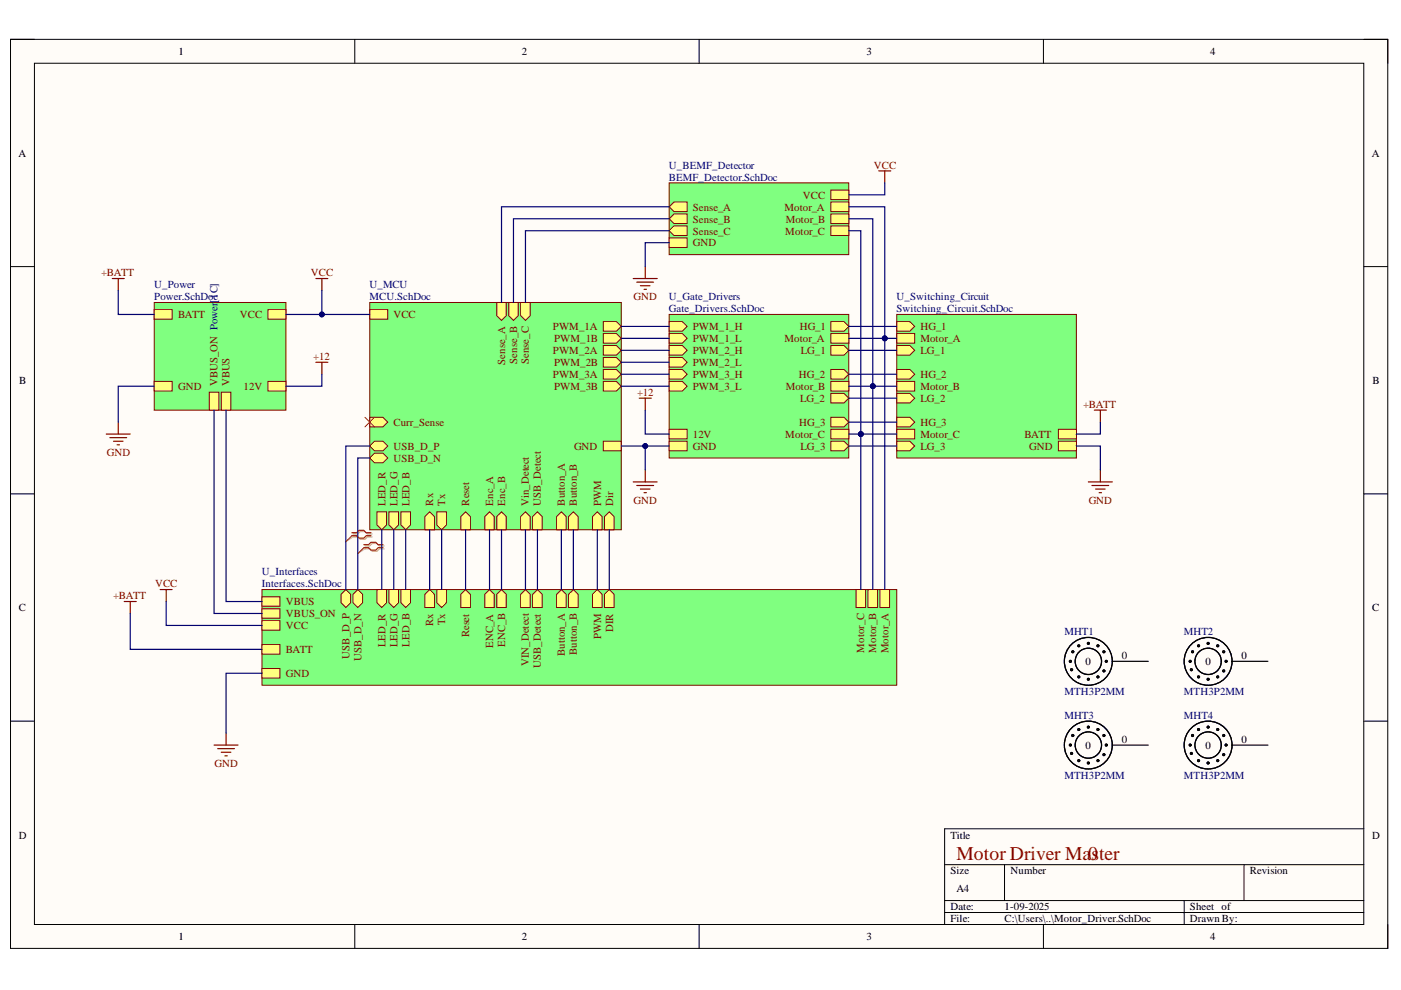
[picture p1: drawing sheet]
<svg xmlns="http://www.w3.org/2000/svg" width="297mm" height="210mm" viewBox="0 0 297 210" stroke-linecap="round" stroke-linejoin="round" font-family="sans-serif">
<path d="M2.2 8.3h292v192.8h-292z" fill-rule="evenodd" fill="#fffcf8"/>
<path d="M2.2 8.3h292v192.8h-292z" fill="none" stroke="#000" stroke-width=".21"/>
<path d="M7.3 13.4h281.9v182.6h-281.9z" fill-rule="evenodd" fill="#fffcf8"/>
<g fill="none" stroke="#000" stroke-width=".21">
<path d="M2.2 8.3h5.1M7.3 13.4h281.9v182.6h-281.9zM75.2 8.3v5.1M148.2 8.3v5.1M221.2 8.3v5.1M289.2 8.3h5v5.1M2.2 56.5h5.1M289.2 56.5h5M2.2 104.7h5.1M289.2 104.7h5M2.2 152.9h5.1M289.2 152.9h5"/>
<path d="M289.2 175.7h-88.9v20.3M75.2 196v5.1M148.2 196v5.1M200.3 183.3h88.9M200.3 190.9h88.9M200.3 193.5h88.9M213 183.3v7.6M221.2 196v5.1M251.1 190.9v5.1M263.8 183.3v7.6M294.2 196v5.1"/>
</g>
<path d="M32.7 64.1h27.9v22.9h-27.9z" fill-rule="evenodd" fill="#80ff80"/>
<path d="M32.7 64.1h27.9v22.9h-27.9z" fill="none" stroke="#800000" stroke-width=".21"/>
<path d="M32.7 65.7h3.8v2h-3.8z" fill-rule="evenodd" fill="#ffff80"/>
<path d="M32.7 65.7h3.8v2h-3.8z" fill="none" stroke="#800000" stroke-width=".21"/>
<path d="M46.9 83.2h2v3.8h-2z" fill-rule="evenodd" fill="#ffff80"/>
<path d="M46.9 83.2h2v3.8h-2z" fill="none" stroke="#800000" stroke-width=".21"/>
<path d="M56.8 80.9h3.8v2h-3.8z" fill-rule="evenodd" fill="#ffff80"/>
<path d="M56.8 80.9h3.8v2h-3.8z" fill="none" stroke="#800000" stroke-width=".21"/>
<path d="M56.8 65.7h3.8v2h-3.8z" fill-rule="evenodd" fill="#ffff80"/>
<path d="M56.8 65.7h3.8v2h-3.8z" fill="none" stroke="#800000" stroke-width=".21"/>
<path d="M32.7 80.9h3.8v2h-3.8z" fill-rule="evenodd" fill="#ffff80"/>
<path d="M32.7 80.9h3.8v2h-3.8z" fill="none" stroke="#800000" stroke-width=".21"/>
<path d="M44.4 83.2h2v3.8h-2z" fill-rule="evenodd" fill="#ffff80"/>
<path d="M44.4 83.2h2v3.8h-2z" fill="none" stroke="#800000" stroke-width=".21"/>
<path d="M23.8 59.1h2.5M25.1 59.1v2.5M22.5 92h5.1M23.3 92.8h3.6M24.1 93.6h2M24.8 94.3h.5M25.1 89.5v2.5" fill="none" stroke="#800000" stroke-width=".25"/>
<path d="M78.4 64.1h53.3v48.2h-53.3z" fill-rule="evenodd" fill="#80ff80"/>
<path d="M78.4 64.1h53.3v48.2h-53.3z" fill="none" stroke="#800000" stroke-width=".21"/>
<path d="M79.4 96.1h1.8l1 1-1 1h-1.8l-1-1z" fill-rule="evenodd" fill="#ffff80"/>
<path d="M79.4 96.1h1.8l1 1-1 1h-1.8l-1-1z" fill="none" stroke="#800000" stroke-width=".21"/>
<path d="M78.4 94.6l1-1h1.8l1 1-1 1h-1.8z" fill-rule="evenodd" fill="#ffff80"/>
<path d="M78.4 94.6l1-1h1.8l1 1-1 1h-1.8z" fill="none" stroke="#800000" stroke-width=".21"/>
<path d="M118 109.5l1-1 1 1v2.8h-2z" fill-rule="evenodd" fill="#ffff80"/>
<path d="M118 109.5l1-1 1 1v2.8h-2z" fill="none" stroke="#800000" stroke-width=".21"/>
<path d="M120.5 109.5l1.1-1 1 1v2.8h-2.1z" fill-rule="evenodd" fill="#ffff80"/>
<path d="M120.5 109.5l1.1-1 1 1v2.8h-2.1z" fill="none" stroke="#800000" stroke-width=".21"/>
<path d="M79.9 108.5h2.1v2.8l-1.1 1-1-1z" fill-rule="evenodd" fill="#ffff80"/>
<path d="M79.9 108.5h2.1v2.8l-1.1 1-1-1z" fill="none" stroke="#800000" stroke-width=".21"/>
<path d="M82.5 108.5h2v2.8l-1 1-1-1z" fill-rule="evenodd" fill="#ffff80"/>
<path d="M82.5 108.5h2v2.8l-1 1-1-1z" fill="none" stroke="#800000" stroke-width=".21"/>
<path d="M85 108.5h2v2.8l-1 1-1-1z" fill-rule="evenodd" fill="#ffff80"/>
<path d="M85 108.5h2v2.8l-1 1-1-1z" fill="none" stroke="#800000" stroke-width=".21"/>
<path d="M102.8 109.5l1-1 1 1v2.8h-2z" fill-rule="evenodd" fill="#ffff80"/>
<path d="M102.8 109.5l1-1 1 1v2.8h-2z" fill="none" stroke="#800000" stroke-width=".21"/>
<path d="M105.3 109.5l1-1 1 1v2.8h-2z" fill-rule="evenodd" fill="#ffff80"/>
<path d="M105.3 109.5l1-1 1 1v2.8h-2z" fill="none" stroke="#800000" stroke-width=".21"/>
<path d="M78.4 88.5h2.8l1 1-1 1h-2.8z" fill-rule="evenodd" fill="#ffff80"/>
<path d="M78.4 88.5h2.8l1 1-1 1h-2.8z" fill="none" stroke="#800000" stroke-width=".21"/>
<path d="M125.6 109.5l1-1 1.1 1v2.8h-2.1z" fill-rule="evenodd" fill="#ffff80"/>
<path d="M125.6 109.5l1-1 1.1 1v2.8h-2.1z" fill="none" stroke="#800000" stroke-width=".21"/>
<path d="M128.2 109.5l1-1 1 1v2.8h-2z" fill-rule="evenodd" fill="#ffff80"/>
<path d="M128.2 109.5l1-1 1 1v2.8h-2z" fill="none" stroke="#800000" stroke-width=".21"/>
<path d="M97.7 109.5l1-1 1 1v2.8h-2z" fill-rule="evenodd" fill="#ffff80"/>
<path d="M97.7 109.5l1-1 1 1v2.8h-2z" fill="none" stroke="#800000" stroke-width=".21"/>
<path d="M92.6 108.5h2v2.8l-1 1-1-1z" fill-rule="evenodd" fill="#ffff80"/>
<path d="M92.6 108.5h2v2.8l-1 1-1-1z" fill="none" stroke="#800000" stroke-width=".21"/>
<path d="M90.1 109.5l1-1 1 1v2.8h-2z" fill-rule="evenodd" fill="#ffff80"/>
<path d="M90.1 109.5l1-1 1 1v2.8h-2z" fill="none" stroke="#800000" stroke-width=".21"/>
<path d="M127.9 73.3h2.8l1 1-1 1h-2.8z" fill-rule="evenodd" fill="#ffff80"/>
<path d="M127.9 73.3h2.8l1 1-1 1h-2.8z" fill="none" stroke="#800000" stroke-width=".21"/>
<path d="M127.9 75.8h2.8l1 1-1 1h-2.8z" fill-rule="evenodd" fill="#ffff80"/>
<path d="M127.9 75.8h2.8l1 1-1 1h-2.8z" fill="none" stroke="#800000" stroke-width=".21"/>
<path d="M127.9 78.3h2.8l1 1.1-1 1h-2.8z" fill-rule="evenodd" fill="#ffff80"/>
<path d="M127.9 78.3h2.8l1 1.1-1 1h-2.8z" fill="none" stroke="#800000" stroke-width=".21"/>
<path d="M112.9 109.5l1-1 1.1 1v2.8h-2.1z" fill-rule="evenodd" fill="#ffff80"/>
<path d="M112.9 109.5l1-1 1.1 1v2.8h-2.1z" fill="none" stroke="#800000" stroke-width=".21"/>
<path d="M127.9 68.2h2.8l1 1-1 1h-2.8z" fill-rule="evenodd" fill="#ffff80"/>
<path d="M127.9 68.2h2.8l1 1-1 1h-2.8z" fill="none" stroke="#800000" stroke-width=".21"/>
<path d="M127.9 70.7h2.8l1 1-1 1.1h-2.8z" fill-rule="evenodd" fill="#ffff80"/>
<path d="M127.9 70.7h2.8l1 1-1 1.1h-2.8z" fill="none" stroke="#800000" stroke-width=".21"/>
<path d="M127.9 80.9h2.8l1 1-1 1h-2.8z" fill-rule="evenodd" fill="#ffff80"/>
<path d="M127.9 80.9h2.8l1 1-1 1h-2.8z" fill="none" stroke="#800000" stroke-width=".21"/>
<path d="M78.4 65.7h3.8v2h-3.8z" fill-rule="evenodd" fill="#ffff80"/>
<path d="M78.4 65.7h3.8v2h-3.8z" fill="none" stroke="#800000" stroke-width=".21"/>
<path d="M127.9 93.6h3.8v2h-3.8z" fill-rule="evenodd" fill="#ffff80"/>
<path d="M127.9 93.6h3.8v2h-3.8z" fill="none" stroke="#800000" stroke-width=".21"/>
<path d="M105.3 64.1h2v2.8l-1 1-1-1z" fill-rule="evenodd" fill="#ffff80"/>
<path d="M105.3 64.1h2v2.8l-1 1-1-1z" fill="none" stroke="#800000" stroke-width=".21"/>
<path d="M107.9 64.1h2v2.8l-1 1-1-1z" fill-rule="evenodd" fill="#ffff80"/>
<path d="M107.9 64.1h2v2.8l-1 1-1-1z" fill="none" stroke="#800000" stroke-width=".21"/>
<path d="M110.4 64.1h2v2.8l-1 1-1-1z" fill-rule="evenodd" fill="#ffff80"/>
<path d="M110.4 64.1h2v2.8l-1 1-1-1z" fill="none" stroke="#800000" stroke-width=".21"/>
<path d="M110.4 109.5l1-1 1 1v2.8h-2z" fill-rule="evenodd" fill="#ffff80"/>
<path d="M110.4 109.5l1-1 1 1v2.8h-2z" fill="none" stroke="#800000" stroke-width=".21"/>
<path d="M141.9 66.7h38.1v30.4h-38.1z" fill-rule="evenodd" fill="#80ff80"/>
<path d="M141.9 66.7h38.1v30.4h-38.1z" fill="none" stroke="#800000" stroke-width=".21"/>
<path d="M141.9 68.2h2.8l1 1-1 1h-2.8z" fill-rule="evenodd" fill="#ffff80"/>
<path d="M141.9 68.2h2.8l1 1-1 1h-2.8z" fill="none" stroke="#800000" stroke-width=".21"/>
<path d="M141.9 70.7h2.8l1 1-1 1.1h-2.8z" fill-rule="evenodd" fill="#ffff80"/>
<path d="M141.9 70.7h2.8l1 1-1 1.1h-2.8z" fill="none" stroke="#800000" stroke-width=".21"/>
<path d="M176.2 73.3h2.7l1.1 1-1.1 1h-2.7z" fill-rule="evenodd" fill="#ffff80"/>
<path d="M176.2 73.3h2.7l1.1 1-1.1 1h-2.7z" fill="none" stroke="#800000" stroke-width=".21"/>
<path d="M176.2 68.2h2.7l1.1 1-1.1 1h-2.7z" fill-rule="evenodd" fill="#ffff80"/>
<path d="M176.2 68.2h2.7l1.1 1-1.1 1h-2.7z" fill="none" stroke="#800000" stroke-width=".21"/>
<path d="M176.2 70.7h3.8v2.1h-3.8z" fill-rule="evenodd" fill="#ffff80"/>
<path d="M176.2 70.7h3.8v2.1h-3.8z" fill="none" stroke="#800000" stroke-width=".21"/>
<path d="M141.9 73.3h2.8l1 1-1 1h-2.8z" fill-rule="evenodd" fill="#ffff80"/>
<path d="M141.9 73.3h2.8l1 1-1 1h-2.8z" fill="none" stroke="#800000" stroke-width=".21"/>
<path d="M141.9 75.8h2.8l1 1-1 1h-2.8z" fill-rule="evenodd" fill="#ffff80"/>
<path d="M141.9 75.8h2.8l1 1-1 1h-2.8z" fill="none" stroke="#800000" stroke-width=".21"/>
<path d="M176.2 83.4h2.7l1.1 1-1.1 1h-2.7z" fill-rule="evenodd" fill="#ffff80"/>
<path d="M176.2 83.4h2.7l1.1 1-1.1 1h-2.7z" fill="none" stroke="#800000" stroke-width=".21"/>
<path d="M176.2 78.3h2.7l1.1 1.1-1.1 1h-2.7z" fill-rule="evenodd" fill="#ffff80"/>
<path d="M176.2 78.3h2.7l1.1 1.1-1.1 1h-2.7z" fill="none" stroke="#800000" stroke-width=".21"/>
<path d="M176.2 80.9h3.8v2h-3.8z" fill-rule="evenodd" fill="#ffff80"/>
<path d="M176.2 80.9h3.8v2h-3.8z" fill="none" stroke="#800000" stroke-width=".21"/>
<path d="M141.9 78.3h2.8l1 1.1-1 1h-2.8z" fill-rule="evenodd" fill="#ffff80"/>
<path d="M141.9 78.3h2.8l1 1.1-1 1h-2.8z" fill="none" stroke="#800000" stroke-width=".21"/>
<path d="M141.9 80.9h2.8l1 1-1 1h-2.8z" fill-rule="evenodd" fill="#ffff80"/>
<path d="M141.9 80.9h2.8l1 1-1 1h-2.8z" fill="none" stroke="#800000" stroke-width=".21"/>
<path d="M176.2 93.6h2.7l1.1 1-1.1 1h-2.7z" fill-rule="evenodd" fill="#ffff80"/>
<path d="M176.2 93.6h2.7l1.1 1-1.1 1h-2.7z" fill="none" stroke="#800000" stroke-width=".21"/>
<path d="M176.2 88.5h2.7l1.1 1-1.1 1h-2.7z" fill-rule="evenodd" fill="#ffff80"/>
<path d="M176.2 88.5h2.7l1.1 1-1.1 1h-2.7z" fill="none" stroke="#800000" stroke-width=".21"/>
<path d="M176.2 91h3.8v2h-3.8z" fill-rule="evenodd" fill="#ffff80"/>
<path d="M176.2 91h3.8v2h-3.8z" fill="none" stroke="#800000" stroke-width=".21"/>
<path d="M141.9 91h3.8v2h-3.8z" fill-rule="evenodd" fill="#ffff80"/>
<path d="M141.9 91h3.8v2h-3.8z" fill="none" stroke="#800000" stroke-width=".21"/>
<path d="M141.9 93.6h3.8v2h-3.8z" fill-rule="evenodd" fill="#ffff80"/>
<path d="M141.9 93.6h3.8v2h-3.8z" fill="none" stroke="#800000" stroke-width=".21"/>
<path d="M190.1 66.7h38.1v30.4h-38.1z" fill-rule="evenodd" fill="#80ff80"/>
<path d="M190.1 66.7h38.1v30.4h-38.1z" fill="none" stroke="#800000" stroke-width=".21"/>
<path d="M190.1 70.7h3.8v2.1h-3.8z" fill-rule="evenodd" fill="#ffff80"/>
<path d="M190.1 70.7h3.8v2.1h-3.8z" fill="none" stroke="#800000" stroke-width=".21"/>
<path d="M190.1 68.2h2.8l1 1-1 1h-2.8z" fill-rule="evenodd" fill="#ffff80"/>
<path d="M190.1 68.2h2.8l1 1-1 1h-2.8z" fill="none" stroke="#800000" stroke-width=".21"/>
<path d="M190.1 73.3h2.8l1 1-1 1h-2.8z" fill-rule="evenodd" fill="#ffff80"/>
<path d="M190.1 73.3h2.8l1 1-1 1h-2.8z" fill="none" stroke="#800000" stroke-width=".21"/>
<path d="M190.1 80.9h3.8v2h-3.8z" fill-rule="evenodd" fill="#ffff80"/>
<path d="M190.1 80.9h3.8v2h-3.8z" fill="none" stroke="#800000" stroke-width=".21"/>
<path d="M190.1 78.3h2.8l1 1.1-1 1h-2.8z" fill-rule="evenodd" fill="#ffff80"/>
<path d="M190.1 78.3h2.8l1 1.1-1 1h-2.8z" fill="none" stroke="#800000" stroke-width=".21"/>
<path d="M190.1 83.4h2.8l1 1-1 1h-2.8z" fill-rule="evenodd" fill="#ffff80"/>
<path d="M190.1 83.4h2.8l1 1-1 1h-2.8z" fill="none" stroke="#800000" stroke-width=".21"/>
<path d="M190.1 91h3.8v2h-3.8z" fill-rule="evenodd" fill="#ffff80"/>
<path d="M190.1 91h3.8v2h-3.8z" fill="none" stroke="#800000" stroke-width=".21"/>
<path d="M190.1 88.5h2.8l1 1-1 1h-2.8z" fill-rule="evenodd" fill="#ffff80"/>
<path d="M190.1 88.5h2.8l1 1-1 1h-2.8z" fill="none" stroke="#800000" stroke-width=".21"/>
<path d="M190.1 93.6h2.8l1 1-1 1h-2.8z" fill-rule="evenodd" fill="#ffff80"/>
<path d="M190.1 93.6h2.8l1 1-1 1h-2.8z" fill="none" stroke="#800000" stroke-width=".21"/>
<path d="M224.4 91h3.8v2h-3.8z" fill-rule="evenodd" fill="#ffff80"/>
<path d="M224.4 91h3.8v2h-3.8z" fill="none" stroke="#800000" stroke-width=".21"/>
<path d="M224.4 93.6h3.8v2h-3.8z" fill-rule="evenodd" fill="#ffff80"/>
<path d="M224.4 93.6h3.8v2h-3.8z" fill="none" stroke="#800000" stroke-width=".21"/>
<path d="M141.9 38.8h38.1v15.2h-38.1z" fill-rule="evenodd" fill="#80ff80"/>
<path d="M141.9 38.8h38.1v15.2h-38.1z" fill="none" stroke="#800000" stroke-width=".21"/>
<path d="M176.2 42.8h3.8v2.1h-3.8z" fill-rule="evenodd" fill="#ffff80"/>
<path d="M176.2 42.8h3.8v2.1h-3.8z" fill="none" stroke="#800000" stroke-width=".21"/>
<path d="M176.2 45.4h3.8v2h-3.8z" fill-rule="evenodd" fill="#ffff80"/>
<path d="M176.2 45.4h3.8v2h-3.8z" fill="none" stroke="#800000" stroke-width=".21"/>
<path d="M176.2 47.9h3.8v2h-3.8z" fill-rule="evenodd" fill="#ffff80"/>
<path d="M176.2 47.9h3.8v2h-3.8z" fill="none" stroke="#800000" stroke-width=".21"/>
<path d="M141.9 43.8l1-1h2.8v2.1h-2.8z" fill-rule="evenodd" fill="#ffff80"/>
<path d="M141.9 43.8l1-1h2.8v2.1h-2.8z" fill="none" stroke="#800000" stroke-width=".21"/>
<path d="M141.9 46.4l1-1h2.8v2h-2.8z" fill-rule="evenodd" fill="#ffff80"/>
<path d="M141.9 46.4l1-1h2.8v2h-2.8z" fill="none" stroke="#800000" stroke-width=".21"/>
<path d="M142.9 47.9h2.8v2h-2.8l-1-1z" fill-rule="evenodd" fill="#ffff80"/>
<path d="M142.9 47.9h2.8v2h-2.8l-1-1z" fill="none" stroke="#800000" stroke-width=".21"/>
<path d="M141.9 50.4h3.8v2.1h-3.8z" fill-rule="evenodd" fill="#ffff80"/>
<path d="M141.9 50.4h3.8v2.1h-3.8z" fill="none" stroke="#800000" stroke-width=".21"/>
<path d="M176.2 40.3h3.8v2h-3.8z" fill-rule="evenodd" fill="#ffff80"/>
<path d="M176.2 40.3h3.8v2h-3.8z" fill="none" stroke="#800000" stroke-width=".21"/>
<path d="M55.6 125h134.5v20.3h-134.5z" fill-rule="evenodd" fill="#80ff80"/>
<path d="M55.6 125h134.5v20.3h-134.5z" fill="none" stroke="#800000" stroke-width=".21"/>
<path d="M102.8 126l1-1 1 1v2.8h-2z" fill-rule="evenodd" fill="#ffff80"/>
<path d="M102.8 126l1-1 1 1v2.8h-2z" fill="none" stroke="#800000" stroke-width=".21"/>
<path d="M105.3 126l1-1 1 1v2.8h-2z" fill-rule="evenodd" fill="#ffff80"/>
<path d="M105.3 126l1-1 1 1v2.8h-2z" fill="none" stroke="#800000" stroke-width=".21"/>
<path d="M90.1 126l1-1 1 1v2.8h-2z" fill-rule="evenodd" fill="#ffff80"/>
<path d="M90.1 126l1-1 1 1v2.8h-2z" fill="none" stroke="#800000" stroke-width=".21"/>
<path d="M92.6 125h2v2.8l-1 1-1-1z" fill-rule="evenodd" fill="#ffff80"/>
<path d="M92.6 125h2v2.8l-1 1-1-1z" fill="none" stroke="#800000" stroke-width=".21"/>
<path d="M125.6 126l1-1 1.1 1v2.8h-2.1z" fill-rule="evenodd" fill="#ffff80"/>
<path d="M125.6 126l1-1 1.1 1v2.8h-2.1z" fill="none" stroke="#800000" stroke-width=".21"/>
<path d="M128.2 126l1-1 1 1v2.8h-2z" fill-rule="evenodd" fill="#ffff80"/>
<path d="M128.2 126l1-1 1 1v2.8h-2z" fill="none" stroke="#800000" stroke-width=".21"/>
<path d="M72.3 126l1-1 1 1v1.8l-1 1-1-1z" fill-rule="evenodd" fill="#ffff80"/>
<path d="M72.3 126l1-1 1 1v1.8l-1 1-1-1z" fill="none" stroke="#800000" stroke-width=".21"/>
<path d="M74.8 126l1.1-1 1 1v1.8l-1 1-1.1-1z" fill-rule="evenodd" fill="#ffff80"/>
<path d="M74.8 126l1.1-1 1 1v1.8l-1 1-1.1-1z" fill="none" stroke="#800000" stroke-width=".21"/>
<path d="M118 126l1-1 1 1v2.8h-2z" fill-rule="evenodd" fill="#ffff80"/>
<path d="M118 126l1-1 1 1v2.8h-2z" fill="none" stroke="#800000" stroke-width=".21"/>
<path d="M120.5 126l1.1-1 1 1v2.8h-2.1z" fill-rule="evenodd" fill="#ffff80"/>
<path d="M120.5 126l1.1-1 1 1v2.8h-2.1z" fill="none" stroke="#800000" stroke-width=".21"/>
<path d="M97.7 126l1-1 1 1v2.8h-2z" fill-rule="evenodd" fill="#ffff80"/>
<path d="M97.7 126l1-1 1 1v2.8h-2z" fill="none" stroke="#800000" stroke-width=".21"/>
<path d="M186.6 125h2v3.8h-2z" fill-rule="evenodd" fill="#ffff80"/>
<path d="M186.6 125h2v3.8h-2z" fill="none" stroke="#800000" stroke-width=".21"/>
<path d="M184 125h2.1v3.8h-2.1z" fill-rule="evenodd" fill="#ffff80"/>
<path d="M184 125h2.1v3.8h-2.1z" fill="none" stroke="#800000" stroke-width=".21"/>
<path d="M181.5 125h2v3.8h-2z" fill-rule="evenodd" fill="#ffff80"/>
<path d="M181.5 125h2v3.8h-2z" fill="none" stroke="#800000" stroke-width=".21"/>
<path d="M55.5 126.5h3.9v2.1h-3.9z" fill-rule="evenodd" fill="#ffff80"/>
<path d="M55.5 126.5h3.9v2.1h-3.9z" fill="none" stroke="#800000" stroke-width=".21"/>
<path d="M55.5 141.7h3.9v2.1h-3.9z" fill-rule="evenodd" fill="#ffff80"/>
<path d="M55.5 141.7h3.9v2.1h-3.9z" fill="none" stroke="#800000" stroke-width=".21"/>
<path d="M55.5 131.6h3.9v2h-3.9z" fill-rule="evenodd" fill="#ffff80"/>
<path d="M55.5 131.6h3.9v2h-3.9z" fill="none" stroke="#800000" stroke-width=".21"/>
<path d="M79.9 125h2.1v2.8l-1.1 1-1-1z" fill-rule="evenodd" fill="#ffff80"/>
<path d="M79.9 125h2.1v2.8l-1.1 1-1-1z" fill="none" stroke="#800000" stroke-width=".21"/>
<path d="M82.5 125h2v2.8l-1 1-1-1z" fill-rule="evenodd" fill="#ffff80"/>
<path d="M82.5 125h2v2.8l-1 1-1-1z" fill="none" stroke="#800000" stroke-width=".21"/>
<path d="M85 125h2v2.8l-1 1-1-1z" fill-rule="evenodd" fill="#ffff80"/>
<path d="M85 125h2v2.8l-1 1-1-1z" fill="none" stroke="#800000" stroke-width=".21"/>
<path d="M112.9 126l1-1 1.1 1v2.8h-2.1z" fill-rule="evenodd" fill="#ffff80"/>
<path d="M112.9 126l1-1 1.1 1v2.8h-2.1z" fill="none" stroke="#800000" stroke-width=".21"/>
<path d="M110.4 126l1-1 1 1v2.8h-2z" fill-rule="evenodd" fill="#ffff80"/>
<path d="M110.4 126l1-1 1 1v2.8h-2z" fill="none" stroke="#800000" stroke-width=".21"/>
<path d="M55.5 136.7h3.9v2h-3.9z" fill-rule="evenodd" fill="#ffff80"/>
<path d="M55.5 136.7h3.9v2h-3.9z" fill="none" stroke="#800000" stroke-width=".21"/>
<path d="M55.5 129.1h3.9v2h-3.9z" fill-rule="evenodd" fill="#ffff80"/>
<path d="M55.5 129.1h3.9v2h-3.9z" fill="none" stroke="#800000" stroke-width=".21"/>
<g fill="none" stroke="#800000" stroke-width=".25">
<path d="M186.3 36.2h2.6M187.6 36.2v2.6M67 59.1h2.5M68.2 59.1v2.5M134.3 59.1h5M135 59.8h3.6M136.8 56.5v2.6M67 76.8h2.5M68.2 76.8v2.6M135.8 60.6h2M136.5 61.3h.6M135.5 84.4h2.6"/>
<path d="M136.8 84.4v2.6M136.8 99.6v2.6M232 87h2.6M233.3 87v2.5M233.3 99.6v2.6M134.3 102.2h5M135 102.9h3.6M135.8 103.7h2M136.5 104.5h.6M230.7 102.2h5.1M231.5 102.9h3.6M232.3 103.7h2"/>
<path d="M233 104.5h.5M26.3 127.5h2.6M27.6 127.5v2.6M34 125h2.5M35.2 125v2.5M45.4 158h5.1M46.2 158.7h3.5M46.9 159.5h2M47.9 155.4v2.6M47.7 160.3h.5"/>
</g>
<path d="M74.8 113.2h1.1l.5-.5h1l.5 .5h1M74.8 113.8h1.1l.5 .5h1l.5-.5h1M77.4 115.7h1l.5-.5h1l.5 .5h1M77.4 116.4h1l.5 .5h1l.5-.5h1" fill="none" stroke="#d0a19e" stroke-width=".25"/>
<path d="M74.8 113.8l-1.5 1.1M77.4 116.4l-1.5 1" fill="none" stroke="#d0a19e" stroke-width=".21"/>
<path d="M74.6 113h1l.5-.6h1l.5 .6h1.1M74.6 113.6h1l.5 .5h1l.5-.5h1.1M77.1 115.5h1l.6-.5h1l.5 .5h1M77.1 116.1h1l.6 .5h1l.5-.5h1" fill="none" stroke="#f00" stroke-width=".25"/>
<path d="M77.4 88.5l2 2M79.4 88.5l-2 2M74.6 113.6l-1.3 1.3M77.1 116.1l-1.2 1.3" fill="none" stroke="#f00" stroke-width=".21"/>
<g fill="none" stroke="#000" stroke-width=".25">
<path d="M235.8 140.2h7.6M235.8 158h7.6M261.2 140.2h7.6M261.2 158h7.6"/>
<circle cx="227.4" cy="138.2" r=".2"/>
<circle cx="228.7" cy="136.9" r=".2"/>
<circle cx="230.7" cy="136.4" r=".2"/>
<circle cx="232.8" cy="136.9" r=".2"/>
<circle cx="234" cy="138.2" r=".2"/>
<circle cx="234.1" cy="138.2" r=".2"/>
<circle cx="252.8" cy="138.2" r=".2"/>
<circle cx="254.1" cy="136.9" r=".2"/>
<circle cx="256.1" cy="136.4" r=".2"/>
<circle cx="258.2" cy="136.9" r=".2"/>
<circle cx="259.4" cy="138.2" r=".2"/>
<circle cx="226.9" cy="140.2" r=".21"/>
<circle cx="226.9" cy="158" r=".21"/>
<circle cx="226.9" cy="140.2" r=".2"/>
<circle cx="227.2" cy="159.8" r=".2"/>
<circle cx="227.2" cy="142" r=".21"/>
<circle cx="227.4" cy="155.9" r=".21"/>
<circle cx="227.4" cy="155.9" r=".2"/>
<circle cx="228.7" cy="154.7" r=".2"/>
<circle cx="228.7" cy="143.5" r=".2"/>
<circle cx="230.7" cy="140.2" r="5.1"/>
<circle cx="230.7" cy="158" r="5.1"/>
<circle cx="230.7" cy="144" r=".2"/>
<circle cx="230.7" cy="154.2" r=".2"/>
<circle cx="230.8" cy="140.2" r="2.79"/>
<circle cx="230.8" cy="158" r="2.79"/>
<circle cx="230.8" cy="158" r="5.1"/>
<circle cx="230.8" cy="140.2" r="5.1"/>
<circle cx="232.8" cy="143.5" r=".2"/>
<circle cx="232.8" cy="154.7" r=".2"/>
<circle cx="234" cy="155.9" r=".21"/>
<circle cx="234" cy="142.2" r=".21"/>
<circle cx="234.1" cy="142.2" r=".21"/>
<circle cx="234.1" cy="155.9" r=".2"/>
<circle cx="234.6" cy="140.2" r=".21"/>
<circle cx="234.6" cy="158" r=".21"/>
<circle cx="234.6" cy="140.2" r=".2"/>
<circle cx="252.3" cy="158" r=".2"/>
<circle cx="252.3" cy="140.2" r=".2"/>
<circle cx="252.6" cy="142" r=".2"/>
<circle cx="252.6" cy="159.7" r=".2"/>
<circle cx="252.8" cy="155.9" r=".2"/>
<circle cx="254.1" cy="143.5" r=".2"/>
<circle cx="254.1" cy="154.7" r=".2"/>
<circle cx="256.1" cy="144" r=".2"/>
<circle cx="256.1" cy="154.2" r=".2"/>
<circle cx="256.1" cy="140.2" r="5.1"/>
<circle cx="256.1" cy="158" r="5.1"/>
<circle cx="256.1" cy="140.2" r="2.79"/>
<circle cx="256.1" cy="158" r="2.79"/>
<circle cx="258.2" cy="143.5" r=".2"/>
<circle cx="258.2" cy="154.7" r=".2"/>
<circle cx="259.4" cy="142.2" r=".2"/>
<circle cx="259.4" cy="155.9" r=".2"/>
<circle cx="259.9" cy="158" r=".2"/>
<circle cx="259.9" cy="140.2" r=".2"/>
<circle cx="260" cy="140.2" r=".2"/>
<circle cx="260" cy="158" r=".2"/>
<circle cx="228.7" cy="161.3" r=".2"/>
<circle cx="230.7" cy="161.8" r=".2"/>
<circle cx="232.8" cy="161.3" r=".2"/>
<circle cx="234" cy="160" r=".2"/>
<circle cx="234.1" cy="160" r=".2"/>
<circle cx="254.1" cy="161.3" r=".2"/>
<circle cx="256.1" cy="161.8" r=".2"/>
<circle cx="258.2" cy="161.3" r=".2"/>
<circle cx="259.4" cy="160" r=".2"/>
</g>
<g fill="none" stroke="#000080" stroke-width=".25">
<path d="M180 43.8h7.6v27.9M25.1 61.6v5.1h7.6M131.7 69.2h10.2M131.7 71.7h10.2M131.7 74.3h10.2M131.7 76.8h10.2M131.7 79.4h10.2M180 69.2h10.1M180 74.3h10.1M180 79.4h10.1M32.7 81.9h-7.6v7.6M131.7 81.9h10.2"/>
<path d="M180 84.4h10.1M180 89.5h10.1M180 94.6h10.1"/>
</g>
<circle cx="187.6" cy="71.7" r=".51" fill="#000080"/>
<circle cx="187.6" cy="71.7" r=".51" fill="none" stroke="#000080" stroke-width=".21"/>
<path d="M180 46.4h5v35.5" fill="none" stroke="#000080" stroke-width=".25"/>
<circle cx="185" cy="81.9" r=".51" fill="#000080"/>
<circle cx="185" cy="81.9" r=".51" fill="none" stroke="#000080" stroke-width=".21"/>
<path d="M180 48.9h2.5v43.1" fill="none" stroke="#000080" stroke-width=".25"/>
<circle cx="182.5" cy="92" r=".51" fill="#000080"/>
<circle cx="182.5" cy="92" r=".51" fill="none" stroke="#000080" stroke-width=".21"/>
<path d="M141.9 43.8h-35.6v20.3M141.9 46.4h-33v17.7M141.9 48.9h-30.5v15.2M182.5 92v33" fill="none" stroke="#000080" stroke-width=".25"/>
<circle cx="182.5" cy="92" r=".51" fill="#000080"/>
<circle cx="182.5" cy="92" r=".51" fill="none" stroke="#000080" stroke-width=".21"/>
<path d="M185 81.9v43.1" fill="none" stroke="#000080" stroke-width=".25"/>
<circle cx="185" cy="81.9" r=".51" fill="#000080"/>
<circle cx="185" cy="81.9" r=".51" fill="none" stroke="#000080" stroke-width=".21"/>
<path d="M187.6 71.7v53.3" fill="none" stroke="#000080" stroke-width=".25"/>
<circle cx="187.6" cy="71.7" r=".51" fill="#000080"/>
<circle cx="187.6" cy="71.7" r=".51" fill="none" stroke="#000080" stroke-width=".21"/>
<g fill="none" stroke="#000080" stroke-width=".25">
<path d="M47.9 87v40.5h7.6M78.4 97.1h-2.5v27.9M78.4 94.6h-5.1v30.4M136.8 94.6v5M80.9 112.3v12.7M83.5 112.3v12.7M86 112.3v12.7M91.1 112.3v12.7M93.6 112.3v12.7M98.7 112.3v12.7M103.8 112.3v12.7M106.3 112.3v12.7"/>
<path d="M111.4 112.3v12.7M113.9 112.3v12.7M119 112.3v12.7M121.6 112.3v12.7M126.6 112.3v12.7M129.2 112.3v12.7"/>
</g>
<circle cx="136.8" cy="94.6" r=".51" fill="#000080"/>
<circle cx="136.8" cy="94.6" r=".51" fill="none" stroke="#000080" stroke-width=".21"/>
<path d="M68.2 61.6v5.1" fill="none" stroke="#000080" stroke-width=".25"/>
<circle cx="68.2" cy="66.7" r=".51" fill="#000080"/>
<circle cx="68.2" cy="66.7" r=".51" fill="none" stroke="#000080" stroke-width=".21"/>
<path d="M187.6 38.8v2.5h-7.6M141.9 51.5h-5.1v5M60.6 66.7h17.8M68.2 79.4v2.5h-7.6M136.8 87v5h5.1M228.2 94.6h5.1v5M233.3 89.5v2.5h-5.1M27.6 130.1v7.6h27.9M35.2 127.5v5.1h20.3M55.5 142.8h-7.6v12.6" fill="none" stroke="#000080" stroke-width=".25"/>
<circle cx="68.2" cy="66.7" r=".51" fill="#000080"/>
<circle cx="68.2" cy="66.7" r=".51" fill="none" stroke="#000080" stroke-width=".21"/>
<path d="M131.7 94.6h10.2" fill="none" stroke="#000080" stroke-width=".25"/>
<circle cx="136.8" cy="94.6" r=".51" fill="#000080"/>
<circle cx="136.8" cy="94.6" r=".51" fill="none" stroke="#000080" stroke-width=".21"/>
<path d="M180 92h10.1" fill="none" stroke="#000080" stroke-width=".25"/>
<circle cx="182.5" cy="92" r=".51" fill="#000080"/>
<circle cx="182.5" cy="92" r=".51" fill="none" stroke="#000080" stroke-width=".21"/>
<path d="M180 81.9h10.1" fill="none" stroke="#000080" stroke-width=".25"/>
<circle cx="185" cy="81.9" r=".51" fill="#000080"/>
<circle cx="185" cy="81.9" r=".51" fill="none" stroke="#000080" stroke-width=".21"/>
<path d="M180 71.7h10.1" fill="none" stroke="#000080" stroke-width=".25"/>
<circle cx="187.6" cy="71.7" r=".51" fill="#000080"/>
<circle cx="187.6" cy="71.7" r=".51" fill="none" stroke="#000080" stroke-width=".21"/>
<path d="M45.4 87v43.1h10.1" fill="none" stroke="#000080" stroke-width=".25"/>
<g font-size="4.1" fill="#980000">
<text x="202.8" y="182.4">Motor Driver Master</text>
<text x="230.7" y="182.4">0</text>
</g>
<g font-size="2.3">
<text x="37.9" y="11.6">1</text>
<text x="110.6" y="11.6">2</text>
<text x="183.7" y="11.6">3</text>
<text x="256.6" y="11.6">4</text>
<text x="3.9" y="33.3">A</text>
<text x="290.8" y="33.3">A</text>
<text x="4.1" y="81.4">B</text>
<text x="291" y="81.4">B</text>
<text x="4" y="129.6">C</text>
<text x="290.9" y="129.6">C</text>
<text x="230.1" y="141">0</text>
<text x="237.8" y="139.7">0</text>
<text x="255.6" y="141">0</text>
<text x="263.2" y="139.7">0</text>
<text x="230.1" y="158.8">0</text>
<text x="237.8" y="157.5">0</text>
<text x="255.6" y="158.8">0</text>
<text x="263.2" y="157.5">0</text>
<text x="4" y="177.8">D</text>
<text x="201.5" y="177.8">Title</text>
<text x="290.9" y="177.8">D</text>
<text x="201.5" y="185.4">Size</text>
<text x="214.3" y="185.4">Number</text>
<text x="265" y="185.4">Revision</text>
<text x="202.8" y="189.2">A4</text>
<text x="201.5" y="193">Date:</text>
<text x="201.5" y="195.5">File:</text>
<text x="213" y="193">1-09-2025</text>
<text x="213" y="195.5">C:\Users\..\Motor_Driver.SchDoc</text>
<text x="252.3" y="193">Sheet of</text>
<text x="252.3" y="195.5">Drawn By:</text>
<text x="37.9" y="199.3">1</text>
<text x="110.6" y="199.3">2</text>
<text x="183.7" y="199.3">3</text>
<text x="256.6" y="199.3">4</text>
</g>
<g font-size="2.3" fill="#000080">
<text x="141.8" y="35.8">U_BEMF_Detector</text>
<text x="141.8" y="38.3">BEMF_Detector.SchDoc</text>
<text x="32.7" y="61.1">U_Power</text>
<text x="32.7" y="63.6">Power.SchDoc</text>
<text x="78.3" y="61.1">U_MCU</text>
<text x="78.3" y="63.6">MCU.SchDoc</text>
<text x="141.8" y="63.6">U_Gate_Drivers</text>
<text x="190.1" y="63.6">U_Switching_Circuit</text>
<text x="141.8" y="66.2">Gate_Drivers.SchDoc</text>
<text x="190.1" y="66.2">Switching_Circuit.SchDoc</text>
<text x="55.5" y="122">U_Interfaces</text>
<text x="55.5" y="124.5">Interfaces.SchDoc</text>
<text x="225.7" y="134.6">MHT1</text>
<text x="251" y="134.6">MHT2</text>
<text x="225.7" y="147.3">MTH3P2MM</text>
<text x="251" y="147.3">MTH3P2MM</text>
<text x="225.7" y="152.5">MHT3</text>
<text x="251" y="152.5">MHT4</text>
<text x="225.7" y="165.1">MTH3P2MM</text>
<text x="251" y="165.1">MTH3P2MM</text>
</g>
<g font-size="2.3" fill="#800000">
<text x="185.3" y="35.8">VCC</text>
<text x="146.9" y="44.7">Sense_A</text>
<text x="146.9" y="47.2">Sense_B</text>
<text x="166.3" y="44.7">Motor_A</text>
<text x="166.6" y="47.2">Motor_B</text>
<text x="170.2" y="42.1">VCC</text>
<text x="146.9" y="49.7">Sense_C</text>
<text x="146.9" y="52.3">GND</text>
<text x="166.5" y="49.7">Motor_C</text>
<text x="21.5" y="58.6">+BATT</text>
<text x="65.9" y="58.6">VCC</text>
<text x="134.3" y="63.6">GND</text>
<text x="37.8" y="67.4">BATT</text>
<text x="50.9" y="67.4">VCC</text>
<text x="83.4" y="67.4">VCC</text>
<text x="117.2" y="70">PWM_1A</text>
<text x="146.9" y="70">PWM_1_H</text>
<text x="169.5" y="70">HG_1</text>
<text x="195.2" y="70">HG_1</text>
<text x="66.4" y="76.3">+12</text>
<text x="107.1" y="77.3" transform="rotate(-90 107.1 77.3)">Sense_A</text>
<text x="109.6" y="77.1" transform="rotate(-90 109.6 77.1)">Sense_B</text>
<text x="112.2" y="77.2" transform="rotate(-90 112.2 77.2)">Sense_C</text>
<text x="117.2" y="75">PWM_2A</text>
<text x="117.5" y="77.6">PWM_2B</text>
<text x="117.5" y="72.5">PWM_1B</text>
<text x="146.9" y="72.5">PWM_1_L</text>
<text x="146.9" y="75">PWM_2_H</text>
<text x="146.9" y="77.6">PWM_2_L</text>
<text x="166.3" y="72.5">Motor_A</text>
<text x="169.8" y="75">LG_1</text>
<text x="195.2" y="72.5">Motor_A</text>
<text x="195.2" y="75">LG_1</text>
<text x="37.8" y="82.6">GND</text>
<text x="46.1" y="81.9" transform="rotate(-90 46.1 81.9)">VBUS_ON Power[1C]</text>
<text x="48.7" y="81.9" transform="rotate(-90 48.7 81.9)">VBUS</text>
<text x="51.6" y="82.6">12V</text>
<text x="117.2" y="80.1">PWM_3A</text>
<text x="117.5" y="82.6">PWM_3B</text>
<text x="135.1" y="83.9">+12</text>
<text x="146.9" y="80.1">PWM_3_H</text>
<text x="146.9" y="82.6">PWM_3_L</text>
<text x="166.6" y="82.6">Motor_B</text>
<text x="169.4" y="80.1">HG_2</text>
<text x="195.2" y="82.6">Motor_B</text>
<text x="195.2" y="80.1">HG_2</text>
<text x="169.6" y="85.2">LG_2</text>
<text x="195.2" y="85.2">LG_2</text>
<text x="229.6" y="86.4">+BATT</text>
<text x="83.4" y="95.4">USB_D_P</text>
<text x="83.4" y="90.3">Curr_Sense</text>
<text x="121.7" y="95.4">GND</text>
<text x="146.9" y="92.9">12V</text>
<text x="146.9" y="95.4">GND</text>
<text x="166.5" y="92.9">Motor_C</text>
<text x="169.5" y="90.3">HG_3</text>
<text x="169.7" y="95.4">LG_3</text>
<text x="195.2" y="92.9">Motor_C</text>
<text x="195.2" y="90.3">HG_3</text>
<text x="195.2" y="95.4">LG_3</text>
<text x="217.2" y="92.9">BATT</text>
<text x="218.2" y="95.4">GND</text>
<text x="22.7" y="96.7">GND</text>
<text x="83.4" y="97.9">USB_D_N</text>
<text x="81.7" y="107.2" transform="rotate(-90 81.7 107.2)">LED_R</text>
<text x="84.3" y="107.2" transform="rotate(-90 84.3 107.2)">LED_G</text>
<text x="86.8" y="107.2" transform="rotate(-90 86.8 107.2)">LED_B</text>
<text x="91.9" y="107.2" transform="rotate(-90 91.9 107.2)">Rx</text>
<text x="94.4" y="107.2" transform="rotate(-90 94.4 107.2)">Tx</text>
<text x="99.5" y="107.2" transform="rotate(-90 99.5 107.2)">Reset</text>
<text x="104.6" y="107.2" transform="rotate(-90 104.6 107.2)">Enc_A</text>
<text x="107.1" y="107.2" transform="rotate(-90 107.1 107.2)">Enc_B</text>
<text x="112.2" y="107.2" transform="rotate(-90 112.2 107.2)">Vin_Detect</text>
<text x="114.7" y="107.2" transform="rotate(-90 114.7 107.2)">USB_Detect</text>
<text x="119.8" y="107.2" transform="rotate(-90 119.8 107.2)">Button_A</text>
<text x="122.3" y="107.2" transform="rotate(-90 122.3 107.2)">Button_B</text>
<text x="127.5" y="107.2" transform="rotate(-90 127.5 107.2)">PWM</text>
<text x="130" y="107.2" transform="rotate(-90 130 107.2)">Dir</text>
<text x="134.3" y="106.8">GND</text>
<text x="230.8" y="106.8">GND</text>
<text x="32.9" y="124.5">VCC</text>
<text x="24" y="127">+BATT</text>
<text x="60.6" y="128.3">VBUS</text>
<text x="60.6" y="130.8">VBUS_ON</text>
<text x="60.6" y="133.4">VCC</text>
<text x="81.7" y="137.2" transform="rotate(-90 81.7 137.2)">LED_R</text>
<text x="84.3" y="137.3" transform="rotate(-90 84.3 137.3)">LED_G</text>
<text x="86.8" y="137.1" transform="rotate(-90 86.8 137.1)">LED_B</text>
<text x="91.9" y="132.7" transform="rotate(-90 91.9 132.7)">Rx</text>
<text x="94.4" y="132.6" transform="rotate(-90 94.4 132.6)">Tx</text>
<text x="99.5" y="135.2" transform="rotate(-90 99.5 135.2)">Reset</text>
<text x="104.6" y="137.4" transform="rotate(-90 104.6 137.4)">ENC_A</text>
<text x="107.1" y="137.2" transform="rotate(-90 107.1 137.2)">ENC_B</text>
<text x="127.5" y="135.5" transform="rotate(-90 127.5 135.5)">PWM</text>
<text x="130" y="134.1" transform="rotate(-90 130 134.1)">DIR</text>
<text x="60.6" y="143.5">GND</text>
<text x="60.6" y="138.4">BATT</text>
<text x="74.1" y="139.6" transform="rotate(-90 74.1 139.6)">USB_D_P</text>
<text x="76.7" y="140.1" transform="rotate(-90 76.7 140.1)">USB_D_N</text>
<text x="112.2" y="141.2" transform="rotate(-90 112.2 141.2)">VIN_Detect</text>
<text x="114.7" y="141.7" transform="rotate(-90 114.7 141.7)">USB_Detect</text>
<text x="119.8" y="139.1" transform="rotate(-90 119.8 139.1)">Button_A</text>
<text x="122.3" y="138.9" transform="rotate(-90 122.3 138.9)">Button_B</text>
<text x="183.2" y="138.4" transform="rotate(-90 183.2 138.4)">Motor_C</text>
<text x="185.8" y="138.4" transform="rotate(-90 185.8 138.4)">Motor_B</text>
<text x="188.4" y="138.5" transform="rotate(-90 188.4 138.5)">Motor_A</text>
<text x="45.5" y="162.6">GND</text>
</g>
</svg>
